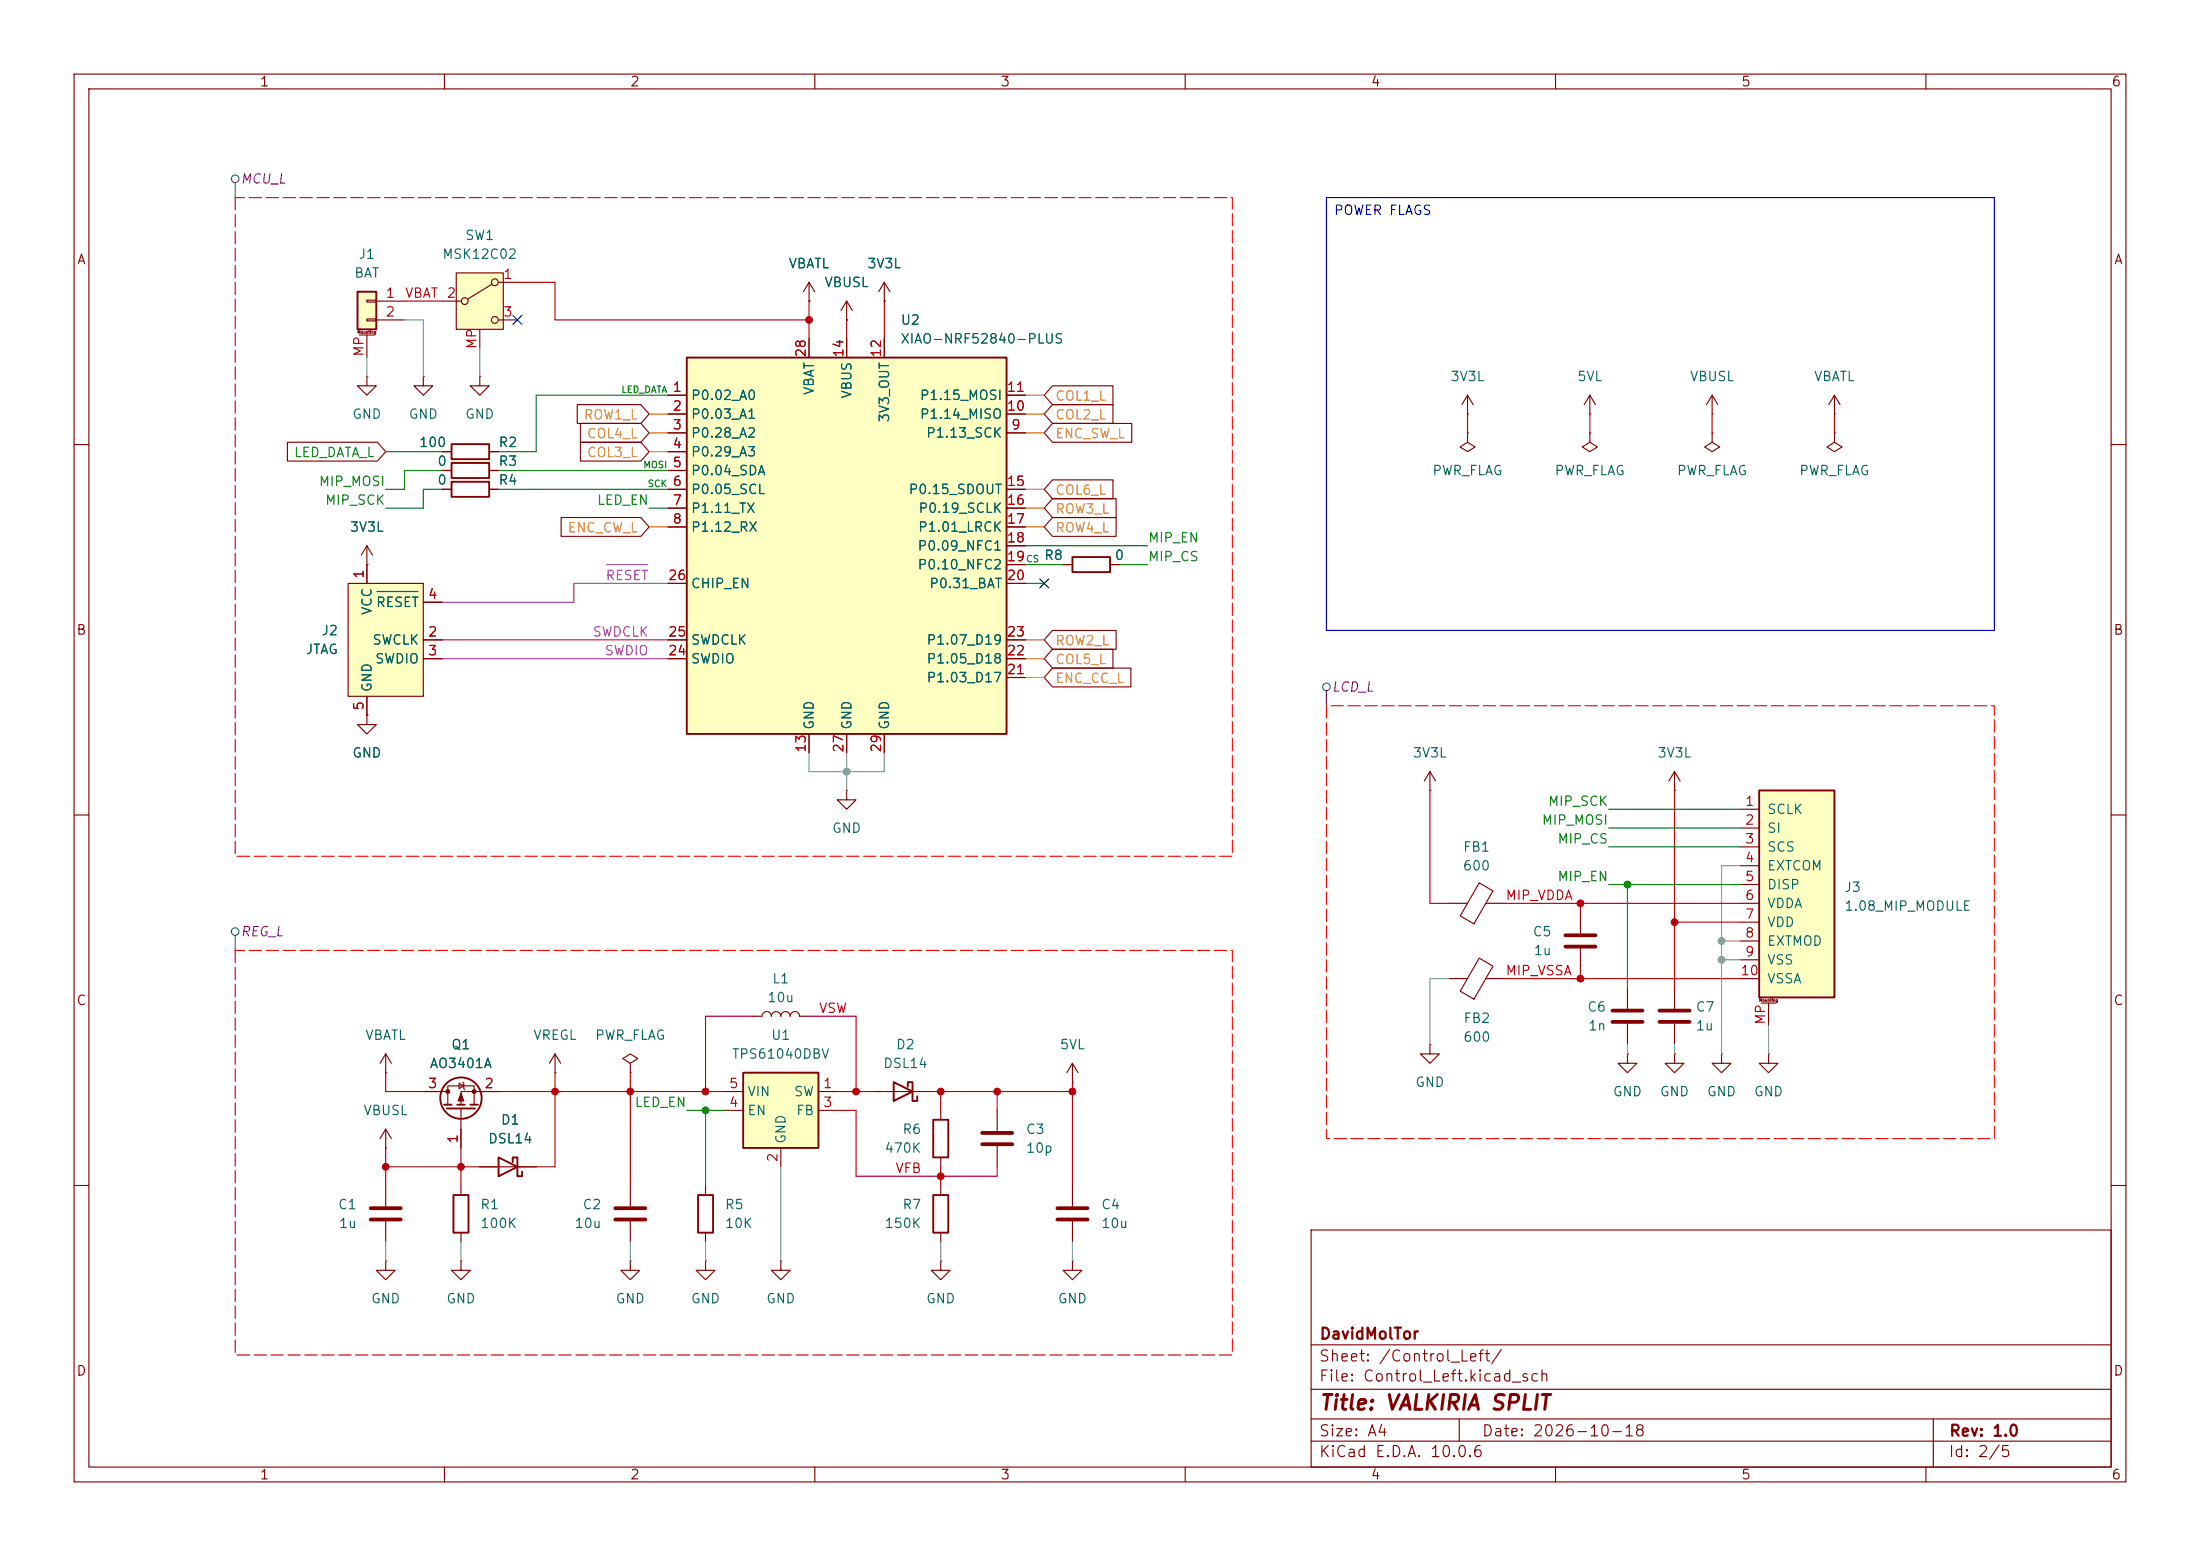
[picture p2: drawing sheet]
<svg xmlns="http://www.w3.org/2000/svg" width="297mm" height="210mm" viewBox="0 0 297 210" stroke-linecap="round" stroke-linejoin="round" font-family="sans-serif">
<g fill="none" stroke="#840000" stroke-width=".15">
<path d="M10 10h277v190h-277zM12 12h273v186h-273zM60 10v2M110 10v2M160 10v2M210 10v2M260 10v2M119.4 38.1l-.8 1.3M119.4 38.1l.7 1.3M119.4 38.1v2.5M49.5 50.8v1.3h1.3l-1.3 1.2-1.2-1.2h1.2M49.5 50.8h.1"/>
<path d="M57.1 50.8v1.3h1.3l-1.3 1.2-1.2-1.2h1.2M57.1 50.8h.1M119.4 40.6h.1M198.1 58.4v1.3l1 .6-1 .7-1-.7 1-.6M198.1 58.4h.1M198.1 55.9h.1M198.1 53.3l-.7 1.3M198.1 53.3l.8 1.3M198.1 53.3v2.6M214.6 55.9h.1M214.6 58.4v1.3l1 .6-1 .7-1-.7 1-.6M214.6 58.4h.1"/>
<path d="M214.6 53.3l-.7 1.3M214.6 53.3l.8 1.3M214.6 53.3v2.6M231.1 58.4v1.3l1.1 .6-1.1 .7-1-.7 1-.6M231.1 58.4h.1M231.1 55.9h.1M231.1 53.3l-.7 1.3M231.1 53.3l.8 1.3M231.1 53.3v2.6M247.6 58.4v1.3l1.1 .6-1.1 .7-1-.7 1-.6M247.6 58.4h.1M247.6 55.9h.1"/>
<path d="M247.6 53.3l-.7 1.3M247.6 53.3l.8 1.3M247.6 53.3v2.6M10 60h2M285 60h2M10 110h2M114.3 106.7v1.3h1.3l-1.3 1.2-1.3-1.2h1.3M114.3 106.7h.1M285 110h2M101.6 137.2h1.3a.64 .64 0 0 1 .6-.7 .64 .64 0 0 1 .6 .7 .64 .64 0 0 1 .7-.7 .64 .64 0 0 1 .6 .7 .64 .64 0 0 1 .6-.7 .64 .64 0 0 1 .7 .7 .64 .64 0 0 1 .6-.7 .64 .64 0 0 1 .6 .7h1.3M85.1 143.5l1-.6-1-.7-1 .7 1 .6v1.3M85.1 144.8h.1"/>
<path d="M144.8 146.1h.1M144.8 143.5v2.6M144.8 143.5l-.8 1.3M144.8 143.5l.7 1.3M193 141v1.2h1.3l-1.3 1.3-1.2-1.3h1.2M193 141h.1M219.7 142.2v1.3h1.3l-1.3 1.3-1.3-1.3h1.3M219.7 142.2h.1M226.1 142.2v1.3h1.2l-1.2 1.3-1.3-1.3h1.3M226.1 142.2h.1M232.4 142.2v1.3h1.3l-1.3 1.3-1.3-1.3h1.3M232.4 142.2h.1"/>
<path d="M10 160h2M85.1 170.2v1.3h1.3l-1.3 1.2-1.3-1.2h1.3M85.1 170.2h.1M85.1 160v2.8M85.1 164.8v2.8M95.2 170.2v1.3h1.3l-1.3 1.2-1.2-1.2h1.2M95.2 170.2h.1M95.2 160v1.3M95.2 166.4v1.2M144.8 170.2v1.3h1.2l-1.2 1.2-1.3-1.2h1.3M144.8 170.2h.1M144.8 160v2.8"/>
<path d="M144.8 164.8v2.8M177 166h108v32h-108zM285 160h2M60 198v2M110 198v2M160 198v2M177 194.5h108M177 191.5h108M177 187.5h108M177 181.5h108M197 191.5v3M210 198v2"/>
<path d="M260 198v2M261 191.5v6.5"/>
</g>
<path d="M94.2 161.3h2.1v5.1h-2.1z" fill="none" stroke="#840000" stroke-width=".25"/>
<path d="M83.1 163.1h4M83.1 164.6h4M142.7 163.1h4.1M142.7 164.6h4.1" fill="none" stroke="#840000" stroke-width=".51"/>
<path d="M92.7 48.3h43.2v50.8h-43.2z" fill="#ffffc2"/>
<path d="M92.7 48.3h43.2v50.8h-43.2zM144.8 75.2h5.1v2h-5.1z" fill="none" stroke="#840000" stroke-width=".25"/>
<g fill="none" stroke="#840000" stroke-width=".15">
<path d="M90.2 53.3h2.5M90.2 55.9h2.5M90.2 58.4h2.5M109.2 45.7v2.6M114.3 45.7v2.6M119.4 45.7v2.6M135.9 53.3h2.5M135.9 55.9h2.5M135.9 58.4h2.5M90.2 61h2.5M90.2 63.5h2.5M90.2 66h2.5"/>
<path d="M90.2 68.6h2.5M90.2 71.1h2.5M90.2 78.7h2.5M135.9 66h2.5M135.9 68.6h2.5M135.9 71.1h2.5M135.9 73.7h2.5M135.9 76.2h2.5M135.9 78.7h2.5M143.5 76.2h1.3M149.9 76.2h1.2M90.2 88.9h2.5"/>
<path d="M90.2 86.4h2.5M109.2 99.1v2.5M114.3 99.1v2.5M119.4 99.1v2.5M135.9 91.4h2.5M135.9 88.9h2.5M135.9 86.4h2.5M226.1 106.7h.1M226.1 104.1l-.8 1.3M226.1 104.1l.7 1.3M226.1 104.1v2.6"/>
</g>
<path d="M47 78.7h10.1v15.3h-10.1z" fill="#ffffc2"/>
<path d="M47 78.7h10.1v15.3h-10.1zM49.5 76.2v2.5M49.5 94v2.5M57.1 86.4h2.6M57.1 88.9h2.6M57.1 81.3h2.6" fill="none" stroke="#840000" stroke-width=".15"/>
<path d="M50.9 79.8h5.5" fill="none" stroke="#006464" stroke-width=".15"/>
<path d="M237.5 106.7h10.1v27.9h-10.1z" fill="#ffffc2"/>
<path d="M61 59.9h5v2.1h-5zM61 65h5v2.1h-5zM61 62.5h5v2h-5zM237.5 106.7h10.1v27.9h-10.1z" fill="none" stroke="#840000" stroke-width=".25"/>
<g fill="none" stroke="#840000" stroke-width=".15">
<path d="M114.3 43.2h.1M114.3 40.6l-.8 1.3M114.3 40.6l.8 1.3M114.3 40.6v2.6M49.5 76.2h.1M49.5 73.7l-.7 1.2M49.5 73.7l.8 1.2M49.5 73.7v2.5M59.7 66h1.3M59.7 61h1.3M59.7 63.5h1.3M66 66h1.3"/>
<path d="M66 61h1.3M66 63.5h1.3M49.5 96.5v1.3h1.3l-1.3 1.3-1.2-1.3h1.2M49.5 96.5h.1M193 106.7h.1M193 104.1l-.7 1.3M193 104.1l.8 1.3M193 104.1v2.6M234.9 109.2h2.6M234.9 111.8h2.6M234.9 114.3h2.6M234.9 116.8h2.6"/>
<path d="M234.9 119.4h2.6M234.9 121.9h2.6M234.9 124.5h2.6M234.9 127h2.6M234.9 129.5h2.6M234.9 132.1h2.6M237.7 135.4h2.1M238.8 135.4v3M52.1 154.9h.1M52.1 152.4l-.8 1.3M52.1 152.4l.7 1.3M52.1 152.4v2.5"/>
</g>
<path d="M61.6 36.8h6.3v7.7h-6.3z" fill="#ffffc2"/>
<g fill="none" stroke="#840000" stroke-width=".15">
<path d="M61.6 36.8h6.3v7.7h-6.3zM66.4 38.4l-3.3 2M67.3 38.1h2.5M109.2 38.1l-.7 1.3M109.2 38.1l.8 1.3M109.2 38.1v2.5M59.7 40.6h2.5M64.8 50.8v1.3h1.2l-1.2 1.2-1.3-1.2h1.3M64.8 50.8h.1M64.8 44.5v2.5M67.3 43.2h2.5M109.2 40.6h.1"/>
<path d="M199.7 119.2l1.8 1-2.5 4.5-1.9-1.1zM195.6 121.9h2.5M195.6 132.1h2.5M199.7 129.3l1.8 1.1-2.5 4.4-1.9-1zM200.6 121.9h2.6M200.6 132.1h2.6M213.4 123.2v2.8M213.4 128v2.8M52.1 144.8h.1M52.1 142.2l-.8 1.3M52.1 142.2l.7 1.3M52.1 142.2v2.6"/>
<path d="M57.1 147.3h3.4M60.5 149.1v-2.5h3.5v2.5M62 146.2l.6 .4-.6 .3zM62.2 149.6v5.3M62.5 146.1l.1 .1v.7l.1 .2M64.8 157.5h7.6M67.3 147.3h-5.1v1.8M74.9 144.8h.1M74.9 142.2l-.7 1.3M74.9 142.2l.8 1.3M74.9 142.2v2.6M238.8 142.2v1.3h1.2l-1.2 1.3-1.3-1.3h1.3"/>
<path d="M238.8 142.2h.1M52.1 170.2v1.3h1.2l-1.2 1.2-1.3-1.2h1.3M52.1 170.2h.1M52.1 160v2.8M52.1 164.8v2.8M62.2 170.2v1.3h1.3l-1.3 1.2-1.2-1.2h1.2M62.2 170.2h.1M62.2 160v1.3M62.2 166.4v1.2"/>
<circle cx="66.8" cy="38.1" r=".46"/>
<circle cx="62.7" cy="40.6" r=".46"/>
<circle cx="66.8" cy="43.2" r=".46"/>
</g>
<g fill="none" stroke="#840000" stroke-width=".25">
<path d="M59.9 149.1h1.1M60.3 149.6h3.8M61.7 149.1h1M63.5 149.1h1M67.3 156.2l2.5 1.3-2.5 1.3zM69.2 156.8v-.6h.6v2.6h.7v-.7M61.2 161.3h2v5.1h-2z"/>
<circle cx="62.2" cy="148.2" r="2.79"/>
</g>
<g fill="#840000" stroke="#840000" stroke-width=".15">
<path d="M62.2 147.6l.4 1h-.8z"/>
<circle cx="60.5" cy="147.3" r=".25"/>
<circle cx="64" cy="147.3" r=".25"/>
</g>
<path d="M211.3 126.2h4.1M211.3 127.8h4.1M50 163.1h4.1M50 164.6h4.1" fill="none" stroke="#840000" stroke-width=".51"/>
<path d="M48.3 39.4h2.5v5.1h-2.5z" fill="#ffffc2"/>
<path d="M48.3 39.4h2.5v5.1h-2.5zM120.6 146.1l2.6 1.2-2.6 1.3zM122.6 146.7v-.6h.6v2.5h.6v-.6M126 151.1h2v5.1h-2z" fill="none" stroke="#840000" stroke-width=".25"/>
<g fill="none" stroke="#840000" stroke-width=".15">
<path d="M48.5 45.2h2M49.5 40.5h1.3v.3h-1.3zM49.5 43.1h1.3v.2h-1.3zM49.5 45.2v3.1M50.8 40.6h3.8M50.8 43.2h3.8M226.1 133.4v2.7M226.1 138.2v2.8M118.1 147.3h7.6M127 149.9v1.2M127 156.2v1.3M134.6 149.9v2.8"/>
<path d="M134.6 154.7v2.8"/>
</g>
<path d="M224 136.4h4.1M224 137.9h4.1M132.6 152.9h4.1M132.6 154.4h4.1" fill="none" stroke="#840000" stroke-width=".51"/>
<path d="M100.3 144.8h10.2v10.1h-10.2z" fill="#ffffc2"/>
<path d="M100.3 144.8h10.2v10.1h-10.2zM126 161.3h2v5.1h-2z" fill="none" stroke="#840000" stroke-width=".25"/>
<g fill="none" stroke="#840000" stroke-width=".15">
<path d="M38.8 59.7h12.2l1.1 1.3-1.1 1.2h-12.2zM77.9 54.6h8.6l1.1 1.3-1.1 1.3h-8.6zM78.4 57.1h8.1l1.1 1.3-1.1 1.3h-8.1zM78.4 59.7h8.1l1.1 1.3-1.1 1.2h-8.1zM90.2 53.3h2.5M90.2 55.9h2.5M90.2 58.4h2.5M109.2 40.6h.1M109.2 45.7v2.6M114.3 43.2h.1M114.3 45.7v2.6M119.4 40.6h.1"/>
<path d="M119.4 45.7v2.6M135.9 53.3h2.5M135.9 55.9h2.5M135.9 58.4h2.5M142.1 52.1h8.1v2.5h-8.1l-1.1-1.3zM142.1 57.1h10.7v2.6h-10.7l-1.1-1.3zM142.1 54.6h8.1v2.6h-8.1l-1.1-1.3zM49.5 76.2h.1M49.5 76.2v2.5M59.7 61h1.3M59.7 63.5h1.3M59.7 66h1.3"/>
<path d="M66 61h1.3M66 63.5h1.3M66 66h1.3M75.8 69.8h10.7l1.1 1.3-1.1 1.3h-10.7zM90.2 61h2.5M90.2 63.5h2.5M90.2 66h2.5M90.2 68.6h2.5M90.2 71.1h2.5M90.2 78.7h2.5M135.9 66h2.5M135.9 68.6h2.5"/>
<path d="M135.9 71.1h2.5M135.9 73.7h2.5M135.9 76.2h2.5M135.9 78.7h2.5M142.1 69.8h8.6v2.6h-8.6l-1.1-1.3zM142.1 67.3h8.6v2.6h-8.6l-1.1-1.3zM142.1 64.8h8.1v2.5h-8.1l-1.1-1.3zM143.5 76.2h1.3M149.9 76.2h1.2M49.5 96.5h.1M49.5 94v2.5M57.1 88.9h2.6"/>
<path d="M57.1 86.4h2.6M57.1 81.3h2.6M90.2 88.9h2.5M90.2 86.4h2.5M109.2 99.1v2.5M114.3 99.1v2.5M119.4 99.1v2.5M135.9 91.4h2.5M135.9 88.9h2.5M135.9 86.4h2.5M142.1 87.6h8.1v2.6h-8.1l-1.1-1.3zM142.1 90.2h10.6v2.5h-10.6l-1.1-1.3z"/>
<path d="M142.1 85.1h8.6v2.5h-8.6l-1.1-1.2zM219.7 133.4v2.7M219.7 138.2v2.8M57.1 147.3h2.6M62.2 152.4v2.5M64.8 147.3h2.5M64.8 157.5h2.5M69.8 157.5h2.6M97.8 147.3h2.5M97.8 149.9h2.5M105.4 154.9v2.6M110.5 147.3h2.5"/>
<path d="M110.5 149.9h2.5M105.4 170.2v1.3h1.3l-1.3 1.2-1.3-1.2h1.3M105.4 170.2h.1M127 170.2v1.3h1.3l-1.3 1.2-1.3-1.2h1.3M127 170.2h.1M127 160v1.3M127 166.4v1.2"/>
</g>
<path d="M217.7 136.4h4M217.7 137.9h4" fill="none" stroke="#840000" stroke-width=".51"/>
<g fill="none" stroke="#484848" stroke-width=".15">
<path d="M31.7 24.6v2.1M179.1 93.2v2.1M31.7 126.2v2.1"/>
<circle cx="31.8" cy="24.1" r=".51"/>
<circle cx="179.1" cy="92.7" r=".51"/>
<circle cx="31.8" cy="125.7" r=".51"/>
</g>
<path d="M31.7 26.7v88.9h134.7v-88.9h-134.7M179.1 95.3v58.4h90.1v-58.4h-90.1M31.7 128.3v54.6h134.7v-54.6h-134.7" fill="none" stroke="#f00" stroke-width=".15" stroke-dasharray="1.7 .6"/>
<path d="M81.9 76.2h5.5M90.2 78.7h-12.7v2.6h-17.8M59.7 88.9h30.5M59.7 86.4h30.5" fill="none" stroke="#c200c2" stroke-width=".15"/>
<g fill="none" stroke="#c20000" stroke-width=".15">
<path d="M69.8 38.1h5.1v5.1h34.3M54.6 40.6h5.1M109.2 40.6v5.1M114.3 43.2v2.5M119.4 40.6v5.1M198.1 55.9v2.5M214.6 55.9v2.5M231.1 55.9v2.5M247.6 55.9v2.5M193 106.7v15.2h2.6M226.1 106.7v26.7M101.6 137.2h-6.4v10.1"/>
<path d="M109.2 137.2h6.4v10.1M203.2 121.9h31.7M203.2 132.1h31.7M213.4 121.9v1.3M213.4 130.8v1.3M226.1 124.5h8.8M52.1 144.8v2.5h5M52.1 154.9v5.1M52.1 157.5h12.7M62.2 154.9v5.1M67.3 147.3h30.5M74.9 144.8v12.7h-2.5"/>
<path d="M85.1 144.8v15.2M113 149.9h2.6v8.9h19v-1.3M113 147.3h5.1M125.7 147.3h19.1M127 147.3v2.6M127 157.5v2.5M134.6 147.3v2.6M144.8 146.1v13.9"/>
</g>
<g fill="none" stroke="#848484" stroke-width=".15">
<path d="M49.5 48.3v2.5M54.6 43.2h2.5v7.6M64.8 47v3.8M109.2 101.6v2.5h10.2v-2.5M114.3 101.6v5.1M234.9 116.8h-2.5v25.4M195.6 132.1h-2.6v8.9M232.4 127h2.5M232.4 129.5h2.5M238.8 138.4v3.8M105.4 157.5v12.7M219.7 141v1.2"/>
<path d="M226.1 141v1.2M52.1 167.6v2.6M62.2 167.6v2.6M85.1 167.6v2.6M95.2 167.6v2.6M127 167.6v2.6M144.8 167.6v2.6"/>
</g>
<g fill="none" stroke="#008400" stroke-width=".15">
<path d="M90.2 53.3h-17.8v7.7h-5.1M52.1 61h7.6M59.7 63.5h-5.1v2.5h-2.5M59.7 66h-2.6v2.6h-5M67.3 66h22.9M67.3 63.5h22.9M87.6 68.6h2.6M138.4 73.7h16.5M138.4 76.2h5.1M151.1 76.2h3.8M217.2 111.8h17.7M217.2 109.2h17.7"/>
<path d="M217.2 114.3h17.7M217.2 119.4h17.7M219.7 119.4v14M92.7 149.9h5.1M95.2 149.9v10.1"/>
</g>
<path d="M138.4 78.7h2.6" fill="none" stroke="#009600" stroke-width=".15"/>
<g fill="none" stroke="#dd8500" stroke-width=".15">
<path d="M87.6 55.9h2.6M87.6 58.4h2.6M138.4 55.9h2.6M138.4 58.4h2.6M138.4 53.3h2.6M87.6 61h2.6M87.6 71.1h2.6M138.4 71.1h2.6M138.4 66h2.6M138.4 68.6h2.6M138.4 86.4h2.6M138.4 91.4h2.6"/>
<path d="M138.4 88.9h2.6"/>
</g>
<path d="M69.2 42.6l1.3 1.2M70.5 42.6l-1.3 1.2M140.4 78.1l1.2 1.2M141.6 78.1l-1.2 1.2" fill="none" stroke="#000084" stroke-width=".15"/>
<path d="M179.1 26.7h90.1v58.4h-90.1z" fill="none" stroke="#0000c2" stroke-width=".15"/>
<path d="M50.9 79.8h5.5" fill="none" stroke="#006464" stroke-width=".15"/>
<g fill="#848484" stroke="#848484" stroke-width=".14">
<circle cx="232.4" cy="127" r=".46"/>
<circle cx="114.3" cy="104.1" r=".46"/>
<circle cx="232.4" cy="129.5" r=".46"/>
</g>
<g fill="#c20000" stroke="#c20000" stroke-width=".14">
<circle cx="74.9" cy="147.3" r=".46"/>
<circle cx="85.1" cy="147.3" r=".46"/>
<circle cx="95.2" cy="147.3" r=".46"/>
<circle cx="52.1" cy="157.5" r=".46"/>
<circle cx="62.2" cy="157.5" r=".46"/>
<circle cx="134.6" cy="147.3" r=".46"/>
<circle cx="144.8" cy="147.3" r=".46"/>
<circle cx="109.2" cy="43.2" r=".46"/>
<circle cx="127" cy="147.3" r=".46"/>
<circle cx="115.6" cy="147.3" r=".46"/>
<circle cx="127" cy="158.8" r=".46"/>
<circle cx="226.1" cy="124.5" r=".46"/>
<circle cx="213.4" cy="132.1" r=".46"/>
<circle cx="213.4" cy="121.9" r=".46"/>
</g>
<g fill="#008400" stroke="#008400" stroke-width=".14">
<circle cx="95.2" cy="149.9" r=".46"/>
<circle cx="219.7" cy="119.4" r=".46"/>
</g>
<text font-size="2" fill="#840000" x="178" y="190.8">Title: VALKIRIA SPLIT</text>
<g font-size="1.5" fill="#840000">
<text x="178" y="184.1">Sheet: /Control_Left/</text>
<text x="178" y="181.1">DavidMolTor</text>
<text x="178" y="186.8">File: Control_Left.kicad_sch</text>
<text x="178" y="197">KiCad E.D.A. 10.0.6</text>
<text x="178" y="194.2">Size: A4</text>
<text x="200" y="194.2">Date: 2026-10-18</text>
<text x="263" y="197">Id: 2/5</text>
<text x="263" y="194.2">Rev: 1.0</text>
</g>
<g font-size="1.3" fill="#840000">
<text x="35" y="12">1</text>
<text x="85" y="12">2</text>
<text x="135" y="12">3</text>
<text x="185" y="12">4</text>
<text x="235" y="12">5</text>
<text x="285" y="12">6</text>
<text x="10.3" y="36">A</text>
<text x="285.3" y="36">A</text>
<text x="10.2" y="86">B</text>
<text x="285.2" y="86">B</text>
<text x="10.2" y="136">C</text>
<text x="285.2" y="136">C</text>
<text x="10.2" y="186">D</text>
<text x="285.2" y="186">D</text>
<text x="35" y="200">1</text>
<text x="85" y="200">2</text>
<text x="135" y="200">3</text>
<text x="185" y="200">4</text>
<text x="235" y="200">5</text>
<text x="285" y="200">6</text>
</g>
<g font-size="1.3" fill="#840084">
<text x="32.4" y="25.1">MCU_L</text>
<text x="179.7" y="93.7">LCD_L</text>
<text x="32.4" y="126.7">REG_L</text>
</g>
<text font-size="1.3" fill="#0000c2" x="180" y="29.3">POWER FLAGS</text>
<g font-size="1.3" fill="#006464">
<text x="48.3" y="35.3">J1</text>
<text x="59.6" y="35.3">MSK12C02</text>
<text x="62.7" y="32.7">SW1</text>
<text x="47.7" y="37.8">BAT</text>
<text x="106.4" y="36.5">VBATL</text>
<text x="111.2" y="39.1">VBUSL</text>
<text x="117" y="36.5">3V3L</text>
<text x="121.5" y="46.7">XIAO-NRF52840-PLUS</text>
<text x="121.5" y="44.1">U2</text>
<text x="110.2" y="53.4" transform="rotate(-90 110.2 53.4)">VBAT</text>
<text x="115.3" y="53.9" transform="rotate(-90 115.3 53.9)">VBUS</text>
<text x="195.7" y="51.8">3V3L</text>
<text x="212.8" y="51.8">5VL</text>
<text x="228" y="51.8">VBUSL</text>
<text x="244.8" y="51.8">VBATL</text>
<text x="47.5" y="56.8">GND</text>
<text x="55.1" y="56.8">GND</text>
<text x="62.7" y="56.8">GND</text>
<text x="93.2" y="54.3">P0.02_A0</text>
<text x="93.2" y="56.8">P0.03_A1</text>
<text x="93.2" y="59.4">P0.28_A2</text>
<text x="120.3" y="57.1" transform="rotate(-90 120.3 57.1)">3V3_OUT</text>
<text x="124.1" y="56.8">P1.14_MISO</text>
<text x="124.1" y="54.3">P1.15_MOSI</text>
<text x="124.9" y="59.4">P1.13_SCK</text>
<text x="56.5" y="60.7">100</text>
<text x="59" y="65.7">0</text>
<text x="59" y="63.2">0</text>
<text x="67.2" y="65.7">R4</text>
<text x="67.2" y="60.7">R2</text>
<text x="67.2" y="63.2">R3</text>
<text x="93.2" y="61.9">P0.29_A3</text>
<text x="93.2" y="64.5">P0.04_SDA</text>
<text x="193.3" y="64.5">PWR_FLAG</text>
<text x="209.8" y="64.5">PWR_FLAG</text>
<text x="226.3" y="64.5">PWR_FLAG</text>
<text x="242.8" y="64.5">PWR_FLAG</text>
<text x="93.2" y="67">P0.05_SCL</text>
<text x="93.2" y="69.5">P1.11_TX</text>
<text x="122.6" y="67">P0.15_SDOUT</text>
<text x="123.9" y="69.5">P0.19_SCLK</text>
<text x="47.1" y="72.1">3V3L</text>
<text x="93.2" y="72.1">P1.12_RX</text>
<text x="123.8" y="74.6">P0.09_NFC1</text>
<text x="123.8" y="77.2">P0.10_NFC2</text>
<text x="123.8" y="72.1">P1.01_LRCK</text>
<text x="140.9" y="75.9">R8</text>
<text x="150.4" y="75.9">0</text>
<text x="50.5" y="83.1" transform="rotate(-90 50.5 83.1)">VCC</text>
<text x="50.7" y="82.2">RESET</text>
<text x="93.2" y="79.7">CHIP_EN</text>
<text x="125.4" y="79.7">P0.31_BAT</text>
<text x="41.2" y="88.6">JTAG</text>
<text x="43.3" y="86.1">J2</text>
<text x="50.2" y="87.3">SWCLK</text>
<text x="50.5" y="89.9">SWDIO</text>
<text x="93.2" y="89.9">SWDIO</text>
<text x="93.2" y="87.3">SWDCLK</text>
<text x="125" y="89.9">P1.05_D18</text>
<text x="125" y="87.3">P1.07_D19</text>
<text x="50.5" y="93.5" transform="rotate(-90 50.5 93.5)">GND</text>
<text x="125" y="92.4">P1.03_D17</text>
<text x="110.2" y="98.6" transform="rotate(-90 110.2 98.6)">GND</text>
<text x="115.3" y="98.6" transform="rotate(-90 115.3 98.6)">GND</text>
<text x="120.3" y="98.6" transform="rotate(-90 120.3 98.6)">GND</text>
<text x="47.5" y="102.6">GND</text>
<text x="190.6" y="102.6">3V3L</text>
<text x="223.7" y="102.6">3V3L</text>
<text x="112.2" y="112.7">GND</text>
<text x="238.5" y="110.2">SCLK</text>
<text x="238.5" y="112.7">SI</text>
<text x="197.4" y="117.8">600</text>
<text x="197.4" y="115.3">FB1</text>
<text x="238.5" y="115.3">SCS</text>
<text x="238.5" y="117.8">EXTCOM</text>
<text x="238.5" y="120.3">DISP</text>
<text x="238.5" y="122.9">VDDA</text>
<text x="238.5" y="125.4">VDD</text>
<text x="248.9" y="120.7">J3</text>
<text x="248.9" y="123.2">1.08_MIP_MODULE</text>
<text x="206.8" y="126.7">C5</text>
<text x="207" y="129.2">1u</text>
<text x="238.5" y="128">EXTMOD</text>
<text x="238.5" y="130.5">VSS</text>
<text x="103.5" y="135.6">10u</text>
<text x="104.2" y="133">L1</text>
<text x="214.2" y="136.9">C6</text>
<text x="228.8" y="136.9">C7</text>
<text x="238.5" y="133">VSSA</text>
<text x="49.2" y="140.7">VBATL</text>
<text x="60.8" y="141.9">Q1</text>
<text x="71.9" y="140.7">VREGL</text>
<text x="80.2" y="140.7">PWR_FLAG</text>
<text x="98.7" y="143.2">TPS61040DBV</text>
<text x="104" y="140.7">U1</text>
<text x="120.9" y="141.9">D2</text>
<text x="143" y="141.9">5VL</text>
<text x="197.4" y="140.9">600</text>
<text x="197.5" y="138.4">FB2</text>
<text x="214.3" y="139.4">1n</text>
<text x="228.8" y="139.4">1u</text>
<text x="57.9" y="144.5">AO3401A</text>
<text x="100.8" y="148.3">VIN</text>
<text x="107.1" y="148.3">SW</text>
<text x="119.1" y="144.5">DSL14</text>
<text x="191" y="147">GND</text>
<text x="217.6" y="148.3">GND</text>
<text x="224" y="148.3">GND</text>
<text x="230.3" y="148.3">GND</text>
<text x="236.7" y="148.3">GND</text>
<text x="49" y="150.8">VBUSL</text>
<text x="65.8" y="154.6">DSL14</text>
<text x="67.5" y="152.1">D1</text>
<text x="100.8" y="150.8">EN</text>
<text x="106.4" y="154.5" transform="rotate(-90 106.4 154.5)">GND</text>
<text x="107.4" y="150.8">FB</text>
<text x="119.3" y="155.9">470K</text>
<text x="121.7" y="153.4">R6</text>
<text x="138.4" y="153.4">C3</text>
<text x="138.4" y="155.9">10p</text>
<text x="45.5" y="163.5">C1</text>
<text x="45.7" y="166.1">1u</text>
<text x="64.8" y="163.5">R1</text>
<text x="64.8" y="166.1">100K</text>
<text x="77.5" y="166.1">10u</text>
<text x="78.6" y="163.5">C2</text>
<text x="97.8" y="163.5">R5</text>
<text x="97.8" y="166.1">10K</text>
<text x="119.3" y="166.1">150K</text>
<text x="121.7" y="163.5">R7</text>
<text x="148.6" y="163.5">C4</text>
<text x="148.6" y="166.1">10u</text>
<text x="50" y="176.2">GND</text>
<text x="60.2" y="176.2">GND</text>
<text x="83" y="176.2">GND</text>
<text x="93.2" y="176.2">GND</text>
<text x="103.3" y="176.2">GND</text>
<text x="124.9" y="176.2">GND</text>
<text x="142.7" y="176.2">GND</text>
</g>
<g font-size="1.3" fill="#a90000">
<text x="52" y="40.5">1</text>
<text x="60.2" y="40.5">2</text>
<text x="67.8" y="38">1</text>
<text x="52" y="43">2</text>
<text x="64.6" y="47.2" transform="rotate(-90 64.6 47.2)">MP</text>
<text x="67.8" y="43">3</text>
<text x="49.4" y="48.2" transform="rotate(-90 49.4 48.2)">MP</text>
<text x="90.7" y="53.2">1</text>
<text x="109.1" y="48.3" transform="rotate(-90 109.1 48.3)">28</text>
<text x="114.2" y="48.3" transform="rotate(-90 114.2 48.3)">14</text>
<text x="119.2" y="48.3" transform="rotate(-90 119.2 48.3)">12</text>
<text x="135.8" y="53.2">11</text>
<text x="90.7" y="55.7">2</text>
<text x="90.7" y="58.3">3</text>
<text x="135.8" y="55.7">10</text>
<text x="136.4" y="58.3">9</text>
<text x="90.7" y="60.8">4</text>
<text x="90.7" y="63.4">5</text>
<text x="90.7" y="65.9">6</text>
<text x="135.8" y="65.9">15</text>
<text x="90.7" y="68.4">7</text>
<text x="90.7" y="71">8</text>
<text x="135.8" y="68.4">16</text>
<text x="135.8" y="71">17</text>
<text x="135.8" y="73.5">18</text>
<text x="135.8" y="76.1">19</text>
<text x="49.4" y="78.2" transform="rotate(-90 49.4 78.2)">1</text>
<text x="57.7" y="81.1">4</text>
<text x="90.1" y="78.6">26</text>
<text x="135.8" y="78.6">20</text>
<text x="57.7" y="86.2">2</text>
<text x="57.7" y="88.8">3</text>
<text x="90.1" y="88.8">24</text>
<text x="90.1" y="86.2">25</text>
<text x="135.8" y="88.8">22</text>
<text x="135.8" y="86.2">23</text>
<text x="49.4" y="96" transform="rotate(-90 49.4 96)">5</text>
<text x="135.8" y="91.3">21</text>
<text x="109.1" y="101.7" transform="rotate(-90 109.1 101.7)">13</text>
<text x="114.2" y="101.7" transform="rotate(-90 114.2 101.7)">27</text>
<text x="119.2" y="101.7" transform="rotate(-90 119.2 101.7)">29</text>
<text x="235.5" y="109.1">1</text>
<text x="235.5" y="111.6">2</text>
<text x="235.5" y="114.2">3</text>
<text x="235.5" y="116.7">4</text>
<text x="235.5" y="119.2">5</text>
<text x="235.5" y="121.8">6</text>
<text x="235.5" y="124.3">7</text>
<text x="234.9" y="131.9">10</text>
<text x="235.5" y="126.9">8</text>
<text x="235.5" y="129.4">9</text>
<text x="238.6" y="138.4" transform="rotate(-90 238.6 138.4)">MP</text>
<text x="57.7" y="147.2">3</text>
<text x="65.3" y="147.2">2</text>
<text x="98.3" y="149.7">4</text>
<text x="98.3" y="147.2">5</text>
<text x="111" y="147.2">1</text>
<text x="111" y="149.7">3</text>
<text x="62.1" y="154.4" transform="rotate(-90 62.1 154.4)">1</text>
<text x="105.3" y="156.9" transform="rotate(-90 105.3 156.9)">2</text>
</g>
<g font-size="1.3" fill="#c20000">
<text x="54.6" y="40.5">VBAT</text>
<text x="203.2" y="121.8">MIP_VDDA</text>
<text x="203.2" y="132">MIP_VSSA</text>
<text x="110.5" y="137">VSW</text>
<text x="120.8" y="158.6">VFB</text>
</g>
<g font-size="1.3" fill="#dd8500">
<text x="78.7" y="56.9">ROW1_L</text>
<text x="79.1" y="59.5">COL4_L</text>
<text x="142.4" y="54.4">COL1_L</text>
<text x="142.4" y="59.5">ENC_SW_L</text>
<text x="142.4" y="56.9">COL2_L</text>
<text x="79.1" y="62">COL3_L</text>
<text x="142.4" y="69.6">ROW3_L</text>
<text x="142.4" y="67.1">COL6_L</text>
<text x="76.5" y="72.2">ENC_CW_L</text>
<text x="142.4" y="72.2">ROW4_L</text>
<text x="142.4" y="90">COL5_L</text>
<text x="142.4" y="87.4">ROW2_L</text>
<text x="142.4" y="92.5">ENC_CC_L</text>
</g>
<g font-size="1.3" fill="#008400">
<text x="39.6" y="62">LED_DATA_L</text>
<text x="43" y="65.9">MIP_MOSI</text>
<text x="43.8" y="68.5">MIP_SCK</text>
<text x="80.5" y="68.5">LED_EN</text>
<text x="154.9" y="76.1">MIP_CS</text>
<text x="154.9" y="73.5">MIP_EN</text>
<text x="208.1" y="111.6">MIP_MOSI</text>
<text x="208.9" y="109.1">MIP_SCK</text>
<text x="210.2" y="114.2">MIP_CS</text>
<text x="210.2" y="119.3">MIP_EN</text>
<text x="85.6" y="149.7">LED_EN</text>
</g>
<g font-size="1.3" fill="#c200c2">
<text x="81.7" y="78.6">RESET</text>
<text x="79.9" y="86.2">SWDCLK</text>
<text x="81.5" y="88.8">SWDIO</text>
</g>
<g font-size=".9" fill="#008400">
<text x="83.8" y="53.2">LED_DATA</text>
<text x="86.8" y="63.4">MOSI</text>
<text x="87.4" y="65.9">SCK</text>
<text x="138.4" y="76.1">CS</text>
</g>
<g font-size=".4" fill="#840000">
<text x="48.2" y="45.1">Mounting</text>
<text x="237.4" y="135.3">Mounting</text>
</g>
</svg>
